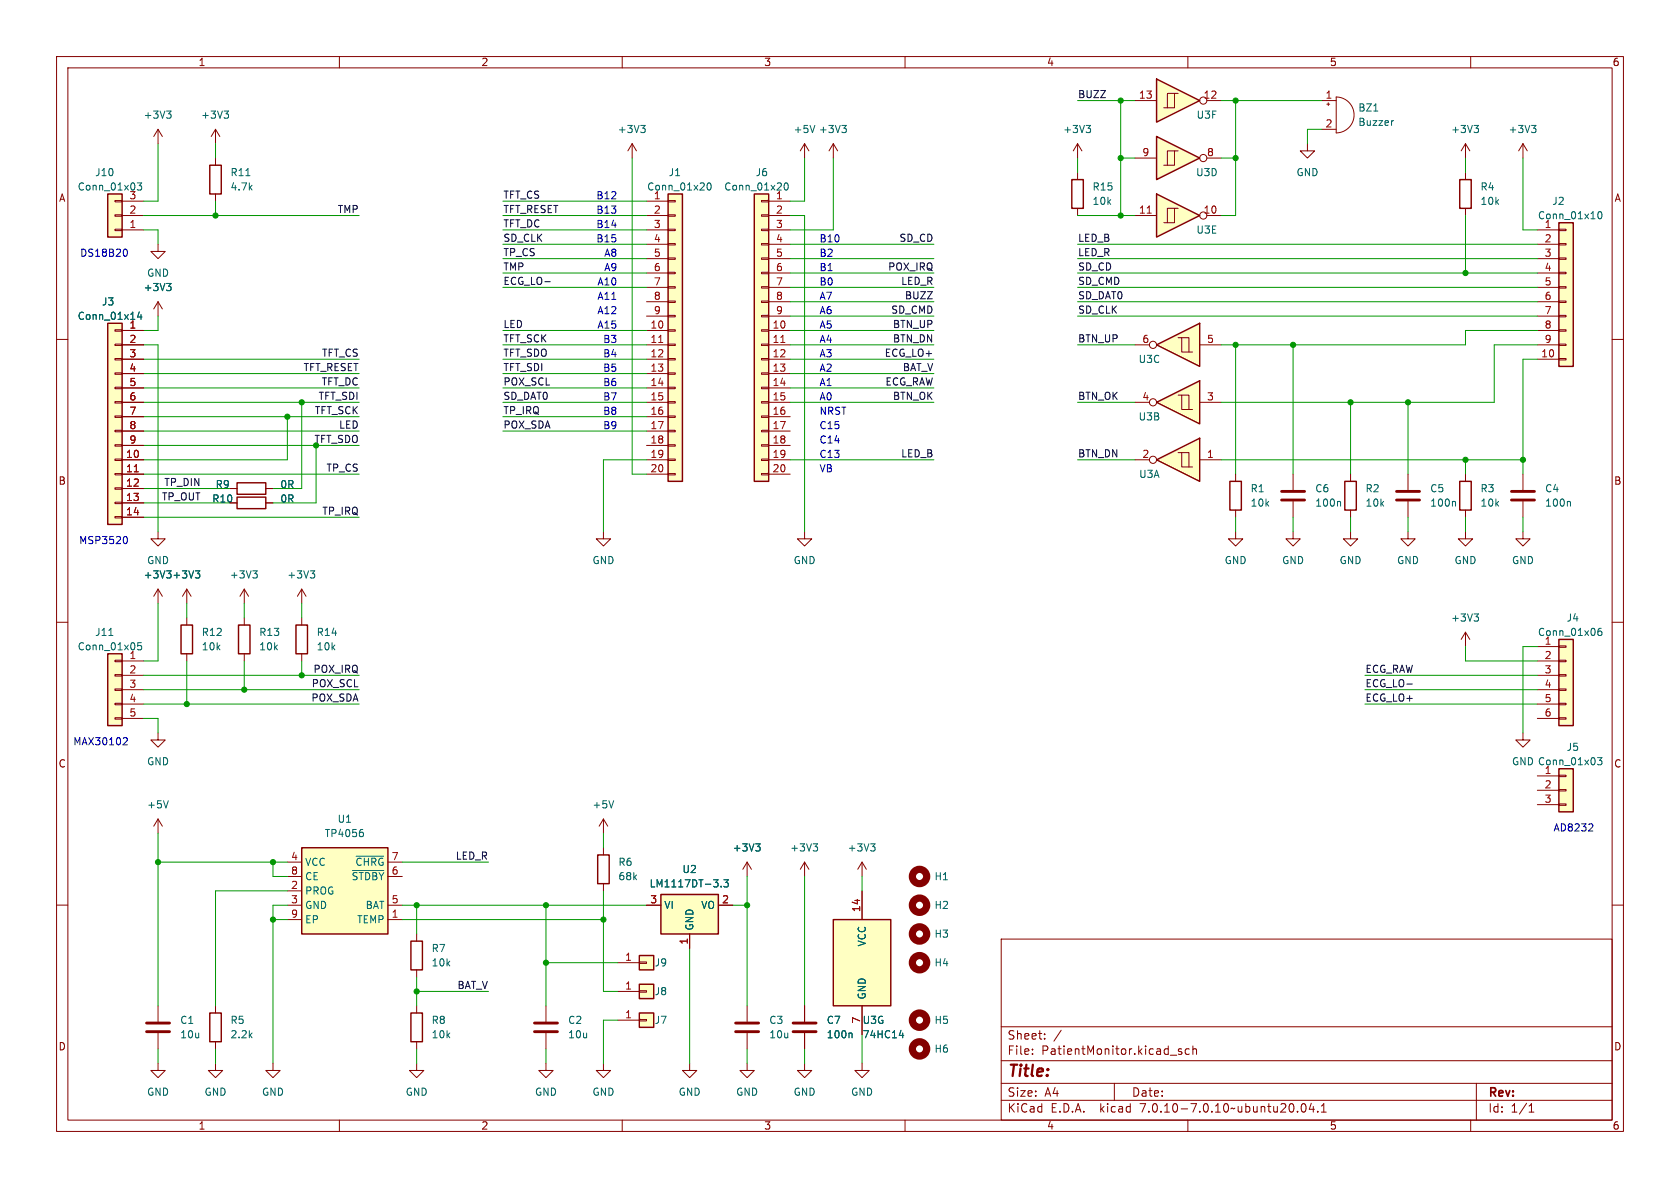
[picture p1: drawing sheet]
<svg xmlns="http://www.w3.org/2000/svg" width="297mm" height="210mm" viewBox="0 0 297 210" stroke-linecap="round" stroke-linejoin="round" font-family="sans-serif">
<g fill="none" stroke="#840000" stroke-width=".18">
<path d="M10 10h277v190h-277zM12 12h273v186h-273zM60 10v2M110 10v2M160 10v2M210 10v2M260 10v2M20.3 35.4h1.3v.3h-1.3zM20.3 38h1.3v.2h-1.3zM21.6 38.1h3.8M21.6 35.6h3.8M114.3 38.1h3.8"/>
<path d="M114.3 35.6h3.8M118.1 38h1.3v.2h-1.3zM118.1 35.4h1.3v.3h-1.3zM134.6 38h1.3v.2h-1.3zM134.6 35.4h1.3v.3h-1.3zM135.9 38.1h3.8M135.9 35.6h3.8M142.2 25.4v2.5M142.2 25.4l-.7 1.3M142.2 25.4l.8 1.3M147.3 25.4l-.7 1.3M147.3 25.4v2.5"/>
<path d="M147.3 25.4l.8 1.3M10 60h2M20.3 58.3h1.3v.2h-1.3zM20.3 40.5h1.3v.3h-1.3zM21.6 58.4h3.8M21.6 40.6h3.8M27.9 43.2v1.3h1.3l-1.3 1.2-1.2-1.2h1.2M27.9 53.3l-.7 1.3M27.9 53.3v2.6M27.9 53.3l.8 1.3M114.3 58.4h3.8M114.3 40.6h3.8"/>
<path d="M114.3 43.2h3.8M114.3 45.7h3.8M114.3 48.3h3.8M114.3 50.8h3.8M114.3 53.3h3.8M114.3 55.9h3.8M118.1 58.3h1.3v.2h-1.3zM118.1 55.8h1.3v.2h-1.3zM118.1 53.2h1.3v.3h-1.3zM118.1 50.7h1.3v.2h-1.3zM118.1 48.1h1.3v.3h-1.3zM118.1 45.6h1.3v.2h-1.3z"/>
<path d="M118.1 43.1h1.3v.2h-1.3zM118.1 40.5h1.3v.3h-1.3zM134.6 58.3h1.3v.2h-1.3zM134.6 55.8h1.3v.2h-1.3zM134.6 53.2h1.3v.3h-1.3zM134.6 50.7h1.3v.2h-1.3zM134.6 48.1h1.3v.3h-1.3zM134.6 45.6h1.3v.2h-1.3zM134.6 43.1h1.3v.2h-1.3zM134.6 40.5h1.3v.3h-1.3zM135.9 58.4h3.8M135.9 40.6h3.8"/>
<path d="M135.9 43.2h3.8M135.9 45.7h3.8M135.9 48.3h3.8M135.9 50.8h3.8M135.9 53.3h3.8M135.9 55.9h3.8M285 60h2M20.3 78.6h1.3v.3h-1.3zM20.3 76.1h1.3v.2h-1.3zM20.3 73.5h1.3v.3h-1.3zM20.3 71h1.3v.2h-1.3zM20.3 68.5h1.3v.2h-1.3z"/>
<path d="M20.3 65.9h1.3v.3h-1.3zM20.3 63.4h1.3v.2h-1.3zM20.3 60.8h1.3v.3h-1.3zM21.6 61h3.8M21.6 63.5h3.8M21.6 66h3.8M21.6 68.6h3.8M21.6 71.1h3.8M21.6 73.7h3.8M21.6 76.2h3.8M21.6 78.7h3.8M114.3 61h3.8"/>
<path d="M114.3 63.5h3.8M114.3 66h3.8M114.3 68.6h3.8M114.3 71.1h3.8M114.3 73.7h3.8M114.3 76.2h3.8M114.3 78.7h3.8M118.1 78.6h1.3v.3h-1.3zM118.1 76.1h1.3v.2h-1.3zM118.1 73.5h1.3v.3h-1.3zM118.1 71h1.3v.2h-1.3zM118.1 68.5h1.3v.2h-1.3z"/>
<path d="M118.1 65.9h1.3v.3h-1.3zM118.1 63.4h1.3v.2h-1.3zM118.1 60.8h1.3v.3h-1.3zM134.6 78.6h1.3v.3h-1.3zM134.6 76.1h1.3v.2h-1.3zM134.6 73.5h1.3v.3h-1.3zM134.6 71h1.3v.2h-1.3zM134.6 68.5h1.3v.2h-1.3zM134.6 65.9h1.3v.3h-1.3zM134.6 63.4h1.3v.2h-1.3zM134.6 60.8h1.3v.3h-1.3zM135.9 61h3.8"/>
<path d="M135.9 63.5h3.8M135.9 66h3.8M135.9 68.6h3.8M135.9 71.1h3.8M135.9 73.7h3.8M135.9 76.2h3.8M135.9 78.7h3.8M20.3 91.3h1.3v.3h-1.3zM20.3 88.8h1.3v.2h-1.3zM20.3 86.2h1.3v.3h-1.3zM20.3 83.7h1.3v.2h-1.3zM20.3 81.2h1.3v.2h-1.3z"/>
<path d="M21.6 88.9h3.8M21.6 86.4h3.8M21.6 81.3h3.8M21.6 83.8h3.8M21.6 91.4h3.8M27.9 94v1.3h1.3l-1.3 1.2-1.2-1.2h1.2M40.6 88.9h1.3M40.6 86.4h1.3M47 88.9h1.3M47 86.4h1.3M114.3 81.3h3.8M114.3 83.8h3.8"/>
<path d="M118.1 83.7h1.3v.2h-1.3zM118.1 81.2h1.3v.2h-1.3zM134.6 83.7h1.3v.2h-1.3zM134.6 81.2h1.3v.2h-1.3zM135.9 81.3h3.8M135.9 83.8h3.8M142.2 94v1.3h1.3l-1.3 1.2-1.2-1.2h1.2M248.9 94v1.3h1.3l-1.3 1.2-1.3-1.2h1.3M248.9 83.8v2.8M248.9 88.6v2.8M259.1 94v1.3h1.2l-1.2 1.2-1.3-1.2h1.3M269.2 94v1.3h1.3l-1.3 1.2-1.2-1.2h1.2"/>
<path d="M10 110h2M20.3 119.3h1.3v.2h-1.3zM20.3 116.7h1.3v.3h-1.3zM21.6 116.8h3.8M21.6 119.4h3.8M27.9 104.1v2.6M27.9 104.1l-.7 1.3M27.9 104.1l.8 1.3M33 104.1l-.7 1.3M33 104.1v2.6M33 109.2v1.3M33 115.6v1.2"/>
<path d="M33 104.1l.8 1.3M43.2 104.1v2.6M43.2 109.2v1.3M43.2 115.6v1.2M43.2 104.1l-.8 1.3M43.2 104.1l.7 1.3M53.3 104.1v2.6M53.3 109.2v1.3M53.3 115.6v1.2M53.3 104.1l-.7 1.3M53.3 104.1l.8 1.3M259.1 111.8l-.8 1.2"/>
<path d="M259.1 111.8v2.5M259.1 111.8l.7 1.2M271.8 114.3h3.8M271.8 116.8h3.8M271.8 119.4h3.8M275.6 119.3h1.3v.2h-1.3zM275.6 116.7h1.3v.3h-1.3zM275.6 114.2h1.3v.2h-1.3zM285 110h2M20.3 126.9h1.3v.2h-1.3zM20.3 124.3h1.3v.3h-1.3zM20.3 121.8h1.3v.2h-1.3z"/>
<path d="M21.6 121.9h3.8M21.6 124.5h3.8M21.6 127h3.8M27.9 129.5v1.3h1.3l-1.3 1.3-1.2-1.3h1.2M269.2 129.5v1.3h1.3l-1.3 1.3-1.2-1.3h1.2M271.8 121.9h3.8M271.8 124.5h3.8M271.8 127h3.8M271.8 137.2h3.8M271.8 139.7h3.8M275.6 126.9h1.3v.2h-1.3zM275.6 124.3h1.3v.3h-1.3z"/>
<path d="M275.6 121.8h1.3v.2h-1.3zM275.6 139.6h1.3v.2h-1.3zM275.6 137h1.3v.3h-1.3zM10 160h2M132.1 152.4l-.8 1.3M132.1 152.4v2.5M132.1 152.4l.7 1.3M142.2 152.4v2.5M142.2 152.4l-.7 1.3M142.2 152.4l.8 1.3M152.4 152.4l-.8 1.3M152.4 152.4v2.5"/>
<path d="M152.4 157.5v5.1M152.4 152.4l.8 1.3M271.8 142.2h3.8M275.6 142.1h1.3v.3h-1.3zM285 160h2M109.2 175.3h3.8M109.2 170.2h3.8M113 175.1h1.3v.3h-1.3zM113 170.1h1.3v.2h-1.3zM114.3 160h2.5M121.9 165.1v2.5M127 160h2.5"/>
<path d="M142.2 177.8v2.8M152.4 177.8v5.1M177 166h108v32h-108zM60 198v2M109.2 180.3h3.8M110 198v2M113 180.2h1.3v.3h-1.3zM121.9 188v1.2h1.3l-1.3 1.3-1.3-1.3h1.3M132.1 188v1.2h1.2l-1.2 1.3-1.3-1.3h1.3M142.2 188v1.2h1.3l-1.3 1.3-1.2-1.3h1.2M142.2 182.6v2.8M152.4 188v1.2h1.3l-1.3 1.3-1.3-1.3h1.3"/>
<path d="M160 198v2M177 194.5h108M177 191.5h108M177 187.5h108M177 181.5h108M182.5 186.3v.1M182.5 185.5v.1M184.7 183.6v.1M184.7 182.8v.1M187.6 182.1l-1.3 2M197 191.5v3M206.9 186.5h1.1"/>
<path d="M208.9 185.5l-.4-.1-.2 .2 .1 .2 .5 .2v.3h-.6M210 198v2M210.2 185.5l-.4-.1-.3 .3v.4l.2 .2h.5M210.9 185.5l.2-.1 .4 .1v.9M210.9 184.9v1.5M229.4 196.5v.1M230.2 195.2l.2-.1a.81 .81 0 0 1 .6 .6 .81 .81 0 0 1-.3 .8l-.2 .1a.81 .81 0 0 1-.3-1.4zM231.8 195l-.3 1.1h.9M232.2 195.6v1M233 196.5v.1M233.6 196.6h.9M233.6 195.5l.4-.4v1.5"/>
<path d="M260 198v2M261 191.5v6.5M270.3 196.6h.9M270.3 195.5l.4-.4v1.5"/>
</g>
<g fill="none" stroke="#006464" stroke-width=".18">
<path d="M24.3 32.3h.7l-.4 .5 .4 .1v.6l-.2 .1-.5-.1M125.1 32.5l.2-.2a.68 .68 0 0 1 .4 .7 .68 .68 0 0 1-.4 .6l-.2-.1-.1-.4zM138.7 32.5l.2-.2a.68 .68 0 0 1 .5 .7 .68 .68 0 0 1-.5 .6l-.2-.1-.1-.4zM144.1 22.2l-.5 1.2M148.8 22.2h.8l-.4 .5M149.4 22.7l.2 .2v.3l-.2 .2M24.6 55.1l-.3 .9h.8M24.9 55.6v.9M29.5 50.1h.7l-.4 .5M30 50.6l.2 .2v.3l-.2 .3M257.1 88.6l.2 .2v.7M19.2 112.3h.8"/>
<path d="M25 113.6h-.6l-.1 .6 .2-.1 .4 .1 .1 .1v.5l-.2 .1-.5-.1M34.5 100.9h.8l-.4 .5M35.1 101.4l.2 .2v.3l-.2 .3M44.7 100.9h.8l-.4 .5M45.2 101.4l.3 .2v.3l-.3 .3M54.9 100.9h.7l-.4 .5M55.4 101.4l.2 .2v.3l-.2 .3M260.6 108.5h.8l-.4 .5M261.1 109l.3 .3v.3l-.3 .2M283.1 111.1h-.4a.85 .85 0 0 0 0 1.2l.4-.1 .1-.4-.2-.2h-.4l-.1 .2M282.4 133.9h.8l-.4 .5 .3 .1v.6l-.1 .1-.6-.1M127.5 156.7v.1"/>
<path d="M128 155.5h.8l-.5 .5 .4 .1v.6l-.2 .1-.5-.1M133.6 149.2h.8l-.4 .5M134.1 149.7l.3 .2v.3l-.3 .2M143.8 149.2h.7l-.4 .5M144.3 149.7l.2 .2v.3l-.2 .2M153.9 149.2h.8l-.4 .5M154.5 149.7l.2 .2v.3l-.2 .2M150.5 182.6l.1 .2v.7M159 183h.8M159.6 182.6v.9"/>
</g>
<g fill="none" stroke="#840000" stroke-width=".25">
<path d="M19 34.3h2.6v7.6h-2.6zM118.1 34.3h2.5v50.8h-2.5zM133.3 34.3h2.6v50.8h-2.6zM19 57.2h2.6v35.5h-2.6zM41.9 87.9h5.1v2h-5.1zM41.9 85.3h5.1v2.1h-5.1zM19 115.6h2.6v12.7h-2.6zM32 110.5h2v5.1h-2zM42.2 110.5h2v5.1h-2zM52.3 110.5h2.1v5.1h-2.1zM275.6 113h2.5v15.3h-2.5zM275.6 135.9h2.5v7.6h-2.5z"/>
<path d="M116.8 158.1h10.2v7h-10.2zM113 174h2.6v2.5h-2.6zM113 179.1h2.6v2.5h-2.6zM113 168.9h2.6v2.6h-2.6zM147.3 162.6h10.2v15.2h-10.2z"/>
</g>
<g fill="#ffffc2" stroke="#ffffc2" stroke-width=".18">
<path d="M116.8 158.1h10.2v7h-10.2z"/>
<path d="M113 174h2.6v2.5h-2.6z"/>
<path d="M113 179.1h2.6v2.5h-2.6z"/>
<path d="M113 168.9h2.6v2.6h-2.6z"/>
<path d="M19 57.2h2.6v35.5h-2.6z"/>
<path d="M19 34.3h2.6v7.6h-2.6z"/>
<path d="M275.6 113h2.5v15.3h-2.5z"/>
<path d="M275.6 135.9h2.5v7.6h-2.5z"/>
<path d="M19 115.6h2.6v12.7h-2.6z"/>
<path d="M118.1 34.3h2.5v50.8h-2.5z"/>
<path d="M133.3 34.3h2.6v50.8h-2.6z"/>
<path d="M147.3 162.6h10.2v15.2h-10.2z"/>
</g>
<path d="M116.4 60.5h.8M138 60.5h.8M23.7 83.4h.8" fill="none" stroke="#a90000" stroke-width=".18"/>
<path d="M246.9 88.4h4.1M246.9 86.9h4.1M140.2 182.4h4.1M140.2 180.8h4.1" fill="none" stroke="#840000" stroke-width=".51"/>
<g fill="none" stroke="#840000" stroke-width="1.3">
<circle cx="162.6" cy="154.9" r="1.27"/>
<circle cx="162.6" cy="160" r="1.27"/>
<circle cx="162.6" cy="170.2" r="1.27"/>
<circle cx="162.6" cy="165.1" r="1.27"/>
<circle cx="162.6" cy="185.4" r="1.27"/>
<circle cx="162.6" cy="180.3" r="1.27"/>
</g>
<path d="M204.5 61l7.6-3.8v7.6z" fill="#ffffc2"/>
<path d="M204.5 61l7.6-3.8v7.6z" fill="none" stroke="#840000" stroke-width=".25"/>
<g fill="none" stroke="#840000" stroke-width=".18">
<path d="M208.3 59.7h.6v2.5h1.9M208.9 59.7h1.3v2.5M200.7 61h2.5M212.1 61h3.8"/>
<circle cx="203.8" cy="61" r=".63"/>
</g>
<path d="M204.5 71.1l7.6-3.8v7.6z" fill="#ffffc2"/>
<path d="M204.5 71.1l7.6-3.8v7.6z" fill="none" stroke="#840000" stroke-width=".25"/>
<g fill="none" stroke="#840000" stroke-width=".18">
<path d="M200.7 71.1h2.5M208.3 69.9h.6v2.5h1.9M208.9 69.9h1.3v2.5M212.1 71.1h3.8"/>
<circle cx="203.8" cy="71.1" r=".63"/>
</g>
<path d="M204.5 81.3l7.6-3.8v7.6z" fill="#ffffc2"/>
<path d="M204.5 81.3l7.6-3.8v7.6zM217.4 85.1h2.1v5.1h-2.1zM237.7 85.1h2.1v5.1h-2.1zM53.3 149.9h15.3v15.2h-15.3z" fill="none" stroke="#840000" stroke-width=".25"/>
<g fill="none" stroke="#840000" stroke-width=".18">
<path d="M200.7 81.3h2.5M208.3 80h.6v2.6h1.9M208.9 80h1.3v2.6M212.1 81.3h3.8M218.4 94v1.3h1.3l-1.3 1.2-1.2-1.2h1.2M218.4 83.8v1.3M218.4 90.2v1.2M228.6 94v1.3h1.3l-1.3 1.2-1.3-1.2h1.3M228.6 83.8v2.8M228.6 88.6v2.8M238.8 94v1.3h1.2l-1.2 1.2-1.3-1.2h1.3M238.8 83.8v1.3"/>
<path d="M238.8 90.2v1.2M50.8 157.5h2.5M50.8 152.4h2.5M50.8 154.9h2.5M68.6 152.4h2.5M68.6 154.9h2.5M50.8 162.6h2.5M50.8 160h2.5M68.6 162.6h2.5M68.6 160h2.5M132.1 177.8v2.8M132.1 182.6v2.8"/>
<circle cx="203.8" cy="81.3" r=".63"/>
</g>
<path d="M226.6 88.4h4M226.6 86.9h4M130 182.4h4.1M130 180.8h4.1" fill="none" stroke="#840000" stroke-width=".51"/>
<path d="M236.8 88.6l.2 .2v.7M62.3 153.9h5.5M63 151.4h4.8M63.9 146.6h.2M64 147.1l.3 .3v.3l-.3 .2" fill="none" stroke="#006464" stroke-width=".18"/>
<path d="M53.3 149.9h15.3v15.2h-15.3z" fill="#ffffc2" stroke="#ffffc2" stroke-width=".18"/>
<path d="M204.5 34.3l7.6 3.8-7.6 3.8z" fill="#ffffc2"/>
<path d="M204.5 34.3l7.6 3.8-7.6 3.8z" fill="none" stroke="#840000" stroke-width=".25"/>
<g fill="none" stroke="#840000" stroke-width=".18">
<path d="M200.7 38.1h3.8M207.6 36.8h-1.2v2.6M208.3 36.8h-.7v2.6h-1.9M213.4 38.1h2.5"/>
<circle cx="212.7" cy="38.1" r=".63"/>
</g>
<path d="M202.8 37.7h.7" fill="none" stroke="#a90000" stroke-width=".18"/>
<path d="M204.5 24.1l7.6 3.8-7.6 3.9z" fill="#ffffc2"/>
<path d="M204.5 24.1l7.6 3.8-7.6 3.9z" fill="none" stroke="#840000" stroke-width=".25"/>
<g fill="none" stroke="#840000" stroke-width=".18">
<path d="M200.7 27.9h3.8M207.6 26.7h-1.2v2.5M208.3 26.7h-.7v2.5h-1.9M213.4 27.9h2.5"/>
<circle cx="212.7" cy="27.9" r=".63"/>
</g>
<path d="M204.5 14l7.6 3.8-7.6 3.8z" fill="#ffffc2"/>
<path d="M204.5 14l7.6 3.8-7.6 3.8zM37.1 29.2h2v5.1h-2zM189.5 31.8h2v5h-2zM258.1 31.8h2v5h-2zM275.6 39.4h2.5v25.4h-2.5zM258.1 85.1h2v5.1h-2zM105.7 151.1h2v5.1h-2zM37.1 179.1h2v5.1h-2zM72.6 179.1h2.1v5.1h-2.1zM72.6 166.4h2.1v5.1h-2.1z" fill="none" stroke="#840000" stroke-width=".25"/>
<g fill="none" stroke="#840000" stroke-width=".18">
<path d="M200.7 17.8h3.8M207.6 16.5h-1.2v2.6M208.3 16.5h-.7v2.6h-1.9M213.4 17.8h2.5M233.7 17.8h2.5M234.6 18.4h.5M234.8 18.2v.5M236.2 17.1a3.2 3.2 0 0 1 3.2 3.2 3.2 3.2 0 0 1-3.2 3.2zM27.9 22.9v2.5M27.9 22.9l-.7 1.2M27.9 22.9l.8 1.2M38.1 22.9v2.5"/>
<path d="M38.1 27.9v1.3M38.1 34.3v1.3M38.1 22.9l-.8 1.2M38.1 22.9l.8 1.2M111.8 25.4l-.8 1.3M111.8 25.4v2.5M111.8 25.4l.7 1.3M190.5 25.4v2.5M190.5 30.5v1.3M190.5 36.8v1.3M190.5 25.4l-.8 1.3M190.5 25.4l.8 1.3"/>
<path d="M231.1 25.4v1.3h1.3l-1.3 1.2-1.2-1.2h1.2M233.7 22.9h2.5M259.1 25.4v2.5M259.1 30.5v1.3M259.1 36.8v1.3M259.1 25.4l-.8 1.3M259.1 25.4l.7 1.3M269.2 25.4v2.5M269.2 25.4l-.7 1.3M269.2 25.4l.8 1.3M21.6 58.4h3.8M271.8 40.6h3.8"/>
<path d="M271.8 43.2h3.8M271.8 45.7h3.8M271.8 48.3h3.8M271.8 50.8h3.8M271.8 53.3h3.8M271.8 55.9h3.8M271.8 58.4h3.8M275.6 58.3h1.3v.2h-1.3zM275.6 55.8h1.3v.2h-1.3zM275.6 53.2h1.3v.3h-1.3zM275.6 50.7h1.3v.2h-1.3zM275.6 48.1h1.3v.3h-1.3z"/>
<path d="M275.6 45.6h1.3v.2h-1.3zM275.6 43.1h1.3v.2h-1.3zM275.6 40.5h1.3v.3h-1.3zM21.6 63.5h3.8M21.6 61h3.8M21.6 66h3.8M21.6 68.6h3.8M21.6 71.1h3.8M21.6 73.7h3.8M21.6 76.2h3.8M21.6 78.7h3.8M271.8 63.5h3.8"/>
<path d="M271.8 61h3.8M275.6 63.4h1.3v.2h-1.3zM275.6 60.8h1.3v.3h-1.3zM21.6 88.9h3.8M21.6 86.4h3.8M21.6 81.3h3.8M21.6 83.8h3.8M21.6 91.4h3.8M40.6 88.9h1.3M40.6 86.4h1.3M47 88.9h1.3M47 86.4h1.3"/>
<path d="M106.7 94v1.3h1.2l-1.2 1.2-1.3-1.2h1.3M259.1 83.8v1.3M259.1 90.2v1.2M269.2 83.8v2.8M269.2 88.6v2.8M27.9 144.8v2.5M27.9 144.8l-.7 1.3M27.9 144.8l.8 1.3M106.7 144.8l-.8 1.3M106.7 144.8v2.5M106.7 149.9v1.2M106.7 156.2v1.3"/>
<path d="M106.7 144.8l.7 1.3M152.4 157.5v5.1M27.9 177.8v2.8M38.1 177.8v1.3M73.7 165.1v1.3M73.7 171.5v1.2M73.7 177.8v1.3M96.5 177.8v2.8M114.3 160h2.5M121.9 165.1v2.5M127 160h2.5M142.2 177.8v2.8"/>
<path d="M152.4 177.8v5.1M27.9 188v1.2h1.3l-1.3 1.3-1.2-1.3h1.2M27.9 182.6v2.8M38.1 188v1.2h1.3l-1.3 1.3-1.3-1.3h1.3M38.1 184.2v1.2M48.3 188v1.2h1.2l-1.2 1.3-1.3-1.3h1.3M73.7 188v1.2h1.2l-1.2 1.3-1.3-1.3h1.3M73.7 184.2v1.2M96.5 188v1.2h1.3l-1.3 1.3-1.3-1.3h1.3M96.5 182.6v2.8M106.7 188v1.2h1.2l-1.2 1.3-1.3-1.3h1.3M142.2 182.6v2.8"/>
<circle cx="212.7" cy="17.8" r=".63"/>
</g>
<path d="M267.2 88.4h4.1M267.2 86.9h4.1M25.9 182.4h4.1M25.9 180.8h4.1M94.5 182.4h4.1M94.5 180.8h4.1" fill="none" stroke="#840000" stroke-width=".51"/>
<g fill="none" stroke="#006464" stroke-width=".18">
<path d="M29.5 19.6h.7l-.4 .5M39.6 19.6h.8l-.4 .5M242.9 19.6h.7M30 20.1l.2 .3v.3l-.2 .2M40.2 20.1l.2 .3v.3l-.2 .2M43.5 31.1h.7M113.3 22.2h.8l-.5 .5M113.8 22.7l.3 .2v.3l-.3 .2M192 22.2h.8l-.4 .5M192.6 22.7l.2 .2v.3l-.2 .2M246.4 21.3l-.3 .1M260.6 22.2h.8l-.4 .5"/>
<path d="M261.1 22.7l.3 .2v.3l-.3 .2M270.8 22.2h.7l-.4 .5M271.3 22.7l.2 .2v.3l-.2 .2M282.6 37.5l.2-.1a.68 .68 0 0 1 .4 .6 .68 .68 0 0 1-.4 .7l-.2-.1-.1-.4zM24.6 55.1l-.3 .9h.8M24.9 55.6v.9M29.5 50.1h.7l-.4 .5M30 50.6l.2 .2v.3l-.2 .3M277.5 88.6l.1 .2v.7M34.5 100.9h.8l-.4 .5M35.1 101.4l.2 .2v.3l-.2 .3M29.8 141.5l-.5 1.3"/>
<path d="M108.5 141.5l-.4 1.3M127.5 156.7v.1M128 155.5h.8l-.5 .5 .4 .1v.6l-.2 .1-.5-.1M133.6 149.2h.8l-.4 .5M134.1 149.7l.3 .2v.3l-.3 .2M150.5 182.6l.1 .2v.7M159 183h.8M159.6 182.6v.9"/>
</g>
<path d="M275.6 39.4h2.5v25.4h-2.5z" fill="#ffffc2" stroke="#ffffc2" stroke-width=".18"/>
<path d="M96.3 49.8h1M248.7 120.9h1" fill="none" stroke="#0f0f0f" stroke-width=".18"/>
<path d="M22.1 44a.68 .68 0 0 1 .4 .7 .68 .68 0 0 1-.4 .6M22.1 94.8a.68 .68 0 0 1 .4 .7 .68 .68 0 0 1-.4 .6M22 130.4l.4 .1 .1 .3-.8 .9h.8M281.4 145.6l.2 .3-.1 .3-.7 .7h.8" fill="none" stroke="#0000c2" stroke-width=".18"/>
<g fill="none" stroke="#009600" stroke-width=".18">
<path d="M190.5 17.8h10.2M198.1 17.8v20.3M215.9 17.8h17.8M218.4 17.8v20.3h-2.5M25.4 38.1h38.1M27.9 25.4v10.2h-2.5M38.1 25.4v2.5M38.1 35.6v2.5M88.9 38.1h25.4M88.9 35.6h25.4M111.8 27.9v55.9h2.5M139.7 38.1h2.5v55.9"/>
<path d="M142.2 27.9v7.7h-2.5M147.3 27.9v12.7h-7.6M190.5 38.1h10.2M190.5 27.9v2.6M198.1 27.9h2.6M215.9 27.9h2.5M233.7 22.9h-2.6v2.5M259.1 27.9v2.6M259.1 38.1v10.2M269.2 27.9v12.7h2.6M25.4 40.6h2.5v2.6M27.9 55.9v2.5h-2.5"/>
<path d="M88.9 50.8h25.4M88.9 40.6h25.4M88.9 58.4h25.4M88.9 43.2h25.4M88.9 45.7h25.4M88.9 48.3h25.4M139.7 50.8h25.4M139.7 58.4h25.4M139.7 43.2h25.4M139.7 45.7h25.4M139.7 48.3h25.4M139.7 53.3h25.4"/>
<path d="M139.7 55.9h25.4M190.5 50.8h81.3M190.5 43.2h81.3M190.5 45.7h81.3M190.5 48.3h81.3M190.5 53.3h81.3M190.5 55.9h81.3M271.8 58.4h-12.7v2.6h-43.2M25.4 61h2.5v33M25.4 63.5h38.1M25.4 71.1h38.1M25.4 68.6h38.1"/>
<path d="M25.4 66h38.1M25.4 73.7h38.1M25.4 76.2h38.1M25.4 78.7h38.1M50.8 73.7v7.6h-25.4M53.3 71.1v15.3h-5M55.9 78.7v10.2h-7.6M88.9 61h25.4M88.9 63.5h25.4M88.9 71.1h25.4M88.9 68.6h25.4M88.9 66h25.4"/>
<path d="M88.9 73.7h25.4M88.9 76.2h25.4M139.7 61h25.4M139.7 63.5h25.4M139.7 71.1h25.4M139.7 68.6h25.4M139.7 66h25.4M190.5 61h10.2M190.5 71.1h10.2M218.4 61v22.8M228.6 61v22.8M238.8 71.1v12.7"/>
<path d="M248.9 71.1v12.7M271.8 61h-7.6v10.1h-48.3M271.8 63.5h-2.6v20.3M25.4 88.9h15.2M25.4 86.4h15.2M25.4 91.4h38.1M25.4 83.8h38.1M114.3 81.3h-7.6v12.7M139.7 81.3h25.4M190.5 81.3h10.2M215.9 81.3h53.3M218.4 91.4v2.6"/>
<path d="M228.6 91.4v2.6M238.8 91.4v2.6M248.9 91.4v2.6M259.1 81.3v2.5M259.1 91.4v2.6M269.2 91.4v2.6M25.4 119.4h38.1M27.9 106.7v10.1h-2.5M33 106.7v2.5M33 116.8v7.7M43.2 106.7v2.5M43.2 116.8v5.1"/>
<path d="M53.3 106.7v2.5M53.3 116.8v2.6M241.3 119.4h30.5M259.1 114.3v2.5h12.7M271.8 114.3h-2.6v15.2M25.4 127h2.5v2.5M25.4 124.5h38.1M25.4 121.9h38.1M241.3 124.5h30.5M241.3 121.9h30.5M27.9 147.3v30.5M27.9 152.4h22.9"/>
<path d="M48.3 152.4v2.5h2.5M50.8 157.5h-12.7v20.3M71.1 152.4h15.3M106.7 147.3v2.6M106.7 157.5v17.8h2.5M132.1 154.9v22.9M142.2 154.9v22.9M152.4 154.9v2.6M48.3 162.6h2.5M50.8 160h-2.5v28M71.1 162.6h35.6M71.1 160h43.2"/>
<path d="M73.7 160v5.1M73.7 172.7v5.1M73.7 175.3h12.7M96.5 160v17.8M96.5 170.2h12.7M121.9 167.6v20.4M129.5 160h2.6M27.9 185.4v2.6M38.1 185.4v2.6M73.7 185.4v2.6M96.5 185.4v2.6M109.2 180.3h-2.5v7.7"/>
<path d="M132.1 185.4v2.6M142.2 185.4v2.6M152.4 182.9v5.1"/>
</g>
<path d="M23.7 83.4h.8" fill="none" stroke="#a90000" stroke-width=".18"/>
<g fill="#009600" stroke="#009600" stroke-width=".18">
<circle cx="198.1" cy="17.8" r=".46"/>
<circle cx="198.1" cy="27.9" r=".46"/>
<circle cx="218.4" cy="27.9" r=".46"/>
<circle cx="198.1" cy="38.1" r=".46"/>
<circle cx="218.4" cy="17.8" r=".46"/>
<circle cx="259.1" cy="48.3" r=".46"/>
<circle cx="259.1" cy="81.3" r=".46"/>
<circle cx="106.7" cy="162.6" r=".46"/>
<circle cx="132.1" cy="160" r=".46"/>
<circle cx="228.6" cy="61" r=".46"/>
<circle cx="218.4" cy="61" r=".46"/>
<circle cx="269.2" cy="81.3" r=".46"/>
<circle cx="238.8" cy="71.1" r=".46"/>
<circle cx="248.9" cy="71.1" r=".46"/>
<circle cx="53.3" cy="119.4" r=".46"/>
<circle cx="43.2" cy="121.9" r=".46"/>
<circle cx="33" cy="124.5" r=".46"/>
<circle cx="96.5" cy="170.2" r=".46"/>
<circle cx="73.7" cy="160" r=".46"/>
<circle cx="96.5" cy="160" r=".46"/>
<circle cx="73.7" cy="175.3" r=".46"/>
<circle cx="53.3" cy="71.1" r=".46"/>
<circle cx="50.8" cy="73.7" r=".46"/>
<circle cx="38.1" cy="38.1" r=".46"/>
<circle cx="48.3" cy="152.4" r=".46"/>
<circle cx="27.9" cy="152.4" r=".46"/>
<circle cx="48.3" cy="162.6" r=".46"/>
</g>
<text font-size="2.8" fill="#840000" x="178" y="190.9">Title:</text>
<g font-size="2.1" fill="#840000">
<text x="178" y="184">Sheet:</text>
<text x="178" y="186.7">File:</text>
<text x="184.1" y="186.7">PatientMonitor.kicad_sch</text>
<text x="178" y="196.9">KiCad</text>
<text x="178" y="194.1">Size:</text>
<text x="184.7" y="194.1">A4</text>
<text x="185.7" y="196.9">E.D.A.</text>
<text x="194.6" y="196.9">kicad</text>
<text x="200" y="194.1">Date:</text>
<text x="201.8" y="196.9">7.0.10-7.0.10~ubuntu20.04.1</text>
<text x="263" y="194.3">Rev:</text>
<text x="263" y="196.9">Id:</text>
<text x="267.1" y="196.9">1/1</text>
</g>
<g font-size="1.8" fill="#840000">
<text x="35" y="11.9">1</text>
<text x="85" y="11.9">2</text>
<text x="135" y="11.9">3</text>
<text x="185" y="11.9">4</text>
<text x="235" y="11.9">5</text>
<text x="285" y="11.9">6</text>
<text x="10.3" y="35.9">A</text>
<text x="285.3" y="35.9">A</text>
<text x="10.3" y="85.9">B</text>
<text x="285.3" y="85.9">B</text>
<text x="10.3" y="135.9">C</text>
<text x="285.3" y="135.9">C</text>
<text x="10.3" y="185.9">D</text>
<text x="285.3" y="185.9">D</text>
<text x="35" y="199.9">1</text>
<text x="85" y="199.9">2</text>
<text x="135" y="199.9">3</text>
<text x="185" y="199.9">4</text>
<text x="235" y="199.9">5</text>
<text x="285" y="199.9">6</text>
</g>
<g font-size="1.8" fill="#0f0f0f">
<text x="190.5" y="17.4">BUZZ</text>
<text x="88.9" y="35.2">TFT_CS</text>
<text x="59.6" y="37.8">TMP</text>
<text x="88.9" y="40.3">TFT_DC</text>
<text x="88.9" y="37.8">TFT_RESET</text>
<text x="88.9" y="47.9">TMP</text>
<text x="88.9" y="45.4">TP_CS</text>
<text x="88.9" y="42.8">SD_CLK</text>
<text x="156.9" y="47.9">POX_IRQ</text>
<text x="158.9" y="42.8">SD_CD</text>
<text x="190.5" y="47.9">SD_CD</text>
<text x="190.5" y="42.8">LED_B</text>
<text x="190.5" y="45.4">LED_R</text>
<text x="88.9" y="50.5">ECG_LO-</text>
<text x="159.2" y="50.5">LED_R</text>
<text x="159.9" y="53">BUZZ</text>
<text x="190.5" y="53">SD_DAT0</text>
<text x="190.5" y="50.5">SD_CMD</text>
<text x="88.9" y="58.1">LED</text>
<text x="157.5" y="55.5">SD_CMD</text>
<text x="157.8" y="58.1">BTN_UP</text>
<text x="190.5" y="55.5">SD_CLK</text>
<text x="53.6" y="65.7">TFT_RESET</text>
<text x="56.8" y="63.2">TFT_CS</text>
<text x="88.9" y="65.7">TFT_SDI</text>
<text x="88.9" y="63.2">TFT_SDO</text>
<text x="88.9" y="60.6">TFT_SCK</text>
<text x="156.3" y="63.2">ECG_LO+</text>
<text x="157.8" y="60.6">BTN_DN</text>
<text x="159.5" y="65.7">BAT_V</text>
<text x="190.5" y="60.6">BTN_UP</text>
<text x="56.2" y="70.8">TFT_SDI</text>
<text x="56.8" y="68.2">TFT_DC</text>
<text x="88.9" y="70.8">SD_DAT0</text>
<text x="88.9" y="68.2">POX_SCL</text>
<text x="156.4" y="68.2">ECG_RAW</text>
<text x="157.8" y="70.8">BTN_OK</text>
<text x="190.5" y="70.8">BTN_OK</text>
<text x="55.6" y="73.3">TFT_SCK</text>
<text x="59.8" y="75.9">LED</text>
<text x="88.9" y="73.3">TP_IRQ</text>
<text x="88.9" y="75.9">POX_SDA</text>
<text x="57.6" y="83.5">TP_CS</text>
<text x="159.2" y="80.9">LED_B</text>
<text x="190.5" y="80.9">BTN_DN</text>
<text x="28.5" y="88.6">TP_OUT</text>
<text x="28.9" y="86">TP_DIN</text>
<text x="56.9" y="91.1">TP_IRQ</text>
<text x="55.3" y="119">POX_IRQ</text>
<text x="241.3" y="119">ECG_RAW</text>
<text x="55" y="124.1">POX_SDA</text>
<text x="55" y="121.6">POX_SCL</text>
<text x="241.3" y="124.1">ECG_LO+</text>
<text x="241.3" y="121.6">ECG_LO-</text>
<text x="80.5" y="152.1">LED_R</text>
<text x="80.8" y="174.9">BAT_V</text>
</g>
<g font-size="1.8" fill="#a90000">
<text x="201.3" y="17.5">13</text>
<text x="212.7" y="17.5">12</text>
<text x="234.2" y="17.5">1</text>
<text x="234.2" y="22.6">2</text>
<text x="201.9" y="27.7">9</text>
<text x="213.3" y="27.7">8</text>
<text x="22.8" y="40.4">1</text>
<text x="22.8" y="37.8">2</text>
<text x="115.5" y="37.8">2</text>
<text x="115.5" y="40.4">3</text>
<text x="137.1" y="37.8">2</text>
<text x="137.1" y="40.4">3</text>
<text x="201.3" y="37.8">11</text>
<text x="212.7" y="37.8">10</text>
<text x="115.5" y="42.9">4</text>
<text x="115.5" y="45.5">5</text>
<text x="137.1" y="42.9">4</text>
<text x="137.1" y="45.5">5</text>
<text x="273" y="42.9">2</text>
<text x="273" y="45.5">3</text>
<text x="115.5" y="48">6</text>
<text x="115.5" y="50.5">7</text>
<text x="115.5" y="53.1">8</text>
<text x="137.1" y="48">6</text>
<text x="137.1" y="50.5">7</text>
<text x="137.1" y="53.1">8</text>
<text x="273" y="48">4</text>
<text x="273" y="50.5">5</text>
<text x="273" y="53.1">6</text>
<text x="22.8" y="58.2">1</text>
<text x="114.9" y="58.2">10</text>
<text x="115.5" y="55.6">9</text>
<text x="136.5" y="58.2">10</text>
<text x="137.1" y="55.6">9</text>
<text x="273" y="55.6">7</text>
<text x="273" y="58.2">8</text>
<text x="22.8" y="60.7">2</text>
<text x="22.8" y="63.2">3</text>
<text x="22.8" y="65.8">4</text>
<text x="114.9" y="60.7">11</text>
<text x="114.9" y="63.2">12</text>
<text x="114.9" y="65.8">13</text>
<text x="136.5" y="60.7">11</text>
<text x="136.5" y="63.2">12</text>
<text x="136.5" y="65.8">13</text>
<text x="201.9" y="60.7">6</text>
<text x="213.3" y="60.7">5</text>
<text x="272.4" y="63.2">10</text>
<text x="273" y="60.7">9</text>
<text x="22.8" y="68.3">5</text>
<text x="22.8" y="70.9">6</text>
<text x="114.9" y="68.3">14</text>
<text x="114.9" y="70.9">15</text>
<text x="136.5" y="68.3">14</text>
<text x="136.5" y="70.9">15</text>
<text x="201.9" y="70.9">4</text>
<text x="213.3" y="70.9">3</text>
<text x="22.8" y="73.4">7</text>
<text x="22.8" y="75.9">8</text>
<text x="114.9" y="73.4">16</text>
<text x="114.9" y="75.9">17</text>
<text x="136.5" y="73.4">16</text>
<text x="136.5" y="75.9">17</text>
<text x="22.2" y="81">10</text>
<text x="22.2" y="83.6">11</text>
<text x="22.8" y="78.5">9</text>
<text x="114.9" y="78.5">18</text>
<text x="114.9" y="81">19</text>
<text x="114.9" y="83.6">20</text>
<text x="136.5" y="78.5">18</text>
<text x="136.5" y="81">19</text>
<text x="136.5" y="83.6">20</text>
<text x="201.9" y="81">2</text>
<text x="213.3" y="81">1</text>
<text x="22.2" y="86.1">12</text>
<text x="22.2" y="88.6">13</text>
<text x="22.2" y="91.2">14</text>
<text x="22.8" y="119.1">2</text>
<text x="273" y="116.6">2</text>
<text x="273" y="119.1">3</text>
<text x="22.8" y="121.7">3</text>
<text x="22.8" y="124.2">4</text>
<text x="273" y="121.7">4</text>
<text x="273" y="124.2">5</text>
<text x="22.8" y="126.7">5</text>
<text x="273" y="126.7">6</text>
<text x="273" y="139.4">2</text>
<text x="273" y="142">3</text>
<text x="51.4" y="152.1">4</text>
<text x="51.4" y="154.7">8</text>
<text x="69.1" y="154.7">6</text>
<text x="69.1" y="152.1">7</text>
<text x="51.4" y="157.2">2</text>
<text x="51.4" y="159.8">3</text>
<text x="69.1" y="159.8">5</text>
<text x="114.9" y="159.8">3</text>
<text x="127.6" y="159.8">2</text>
<text x="152.1" y="161.3" transform="rotate(-90 152.1 161.3)">14</text>
<text x="51.4" y="162.3">9</text>
<text x="69.1" y="162.3">1</text>
<text x="121.7" y="167.1" transform="rotate(-90 121.7 167.1)">1</text>
<text x="110.4" y="169.9">1</text>
<text x="110.4" y="175">1</text>
<text x="110.4" y="180.1">1</text>
<text x="152.1" y="181" transform="rotate(-90 152.1 181)">7</text>
</g>
<g font-size="1.8" fill="#006464">
<text x="25.3" y="21.2">+3V3</text>
<text x="35.5" y="21.2">+3V3</text>
<text x="109.1" y="23.7">+3V3</text>
<text x="140.2" y="23.7">+5V</text>
<text x="144.7" y="23.7">+3V3</text>
<text x="187.9" y="23.7">+3V3</text>
<text x="211.4" y="21.2">U3F</text>
<text x="240" y="19.9">BZ1</text>
<text x="240" y="22.5">Buzzer</text>
<text x="256.4" y="23.7">+3V3</text>
<text x="266.6" y="23.7">+3V3</text>
<text x="13.6" y="33.9">Conn_01x03</text>
<text x="16.7" y="31.3">J10</text>
<text x="22.8" y="35.3">3</text>
<text x="40.6" y="33.9">4.7k</text>
<text x="40.6" y="31.3">R11</text>
<text x="114.3" y="33.9">Conn_01x20</text>
<text x="115.5" y="35.3">1</text>
<text x="118.1" y="31.3">J1</text>
<text x="127.9" y="33.9">Conn_01x20</text>
<text x="133.5" y="31.3">J6</text>
<text x="137.1" y="35.3">1</text>
<text x="193" y="33.9">R15</text>
<text x="211.4" y="31.3">U3D</text>
<text x="229.1" y="31.3">GND</text>
<text x="261.6" y="33.9">R4</text>
<text x="193" y="36.4">10k</text>
<text x="211.4" y="41.5">U3E</text>
<text x="261.6" y="36.4">10k</text>
<text x="271.8" y="39">Conn_01x10</text>
<text x="273" y="40.4">1</text>
<text x="274.3" y="36.4">J2</text>
<text x="25.3" y="51.7">+3V3</text>
<text x="25.9" y="49.1">GND</text>
<text x="13.6" y="56.7">Conn_01x14</text>
<text x="17.9" y="54.2">J3</text>
<text x="201.2" y="64.4">U3C</text>
<text x="201.2" y="74.5">U3B</text>
<text x="37.4" y="89">R10</text>
<text x="38" y="86.5">R9</text>
<text x="49.5" y="89">0R</text>
<text x="49.5" y="86.5">0R</text>
<text x="201.3" y="84.7">U3A</text>
<text x="221" y="87.2">R1</text>
<text x="221" y="89.8">10k</text>
<text x="232.4" y="87.2">C6</text>
<text x="232.4" y="89.8">100n</text>
<text x="241.3" y="87.2">R2</text>
<text x="241.3" y="89.8">10k</text>
<text x="252.7" y="87.2">C5</text>
<text x="252.7" y="89.8">100n</text>
<text x="261.6" y="87.2">R3</text>
<text x="261.6" y="89.8">10k</text>
<text x="273.1" y="87.2">C4</text>
<text x="273.1" y="89.8">100n</text>
<text x="25.9" y="99.9">GND</text>
<text x="104.6" y="99.9">GND</text>
<text x="140.2" y="99.9">GND</text>
<text x="216.4" y="99.9">GND</text>
<text x="226.6" y="99.9">GND</text>
<text x="236.7" y="99.9">GND</text>
<text x="246.9" y="99.9">GND</text>
<text x="257" y="99.9">GND</text>
<text x="267.2" y="99.9">GND</text>
<text x="25.3" y="102.5">+3V3 +3V3</text>
<text x="40.5" y="102.5">+3V3</text>
<text x="50.7" y="102.5">+3V3</text>
<text x="16.7" y="112.6">J11</text>
<text x="35.6" y="112.6">R12</text>
<text x="45.7" y="112.6">R13</text>
<text x="55.9" y="112.6">R14</text>
<text x="256.4" y="110.1">+3V3</text>
<text x="271.8" y="112.6">Conn_01x06</text>
<text x="276.9" y="110.1">J4</text>
<text x="13.6" y="115.2">Conn_01x05</text>
<text x="22.8" y="116.6">1</text>
<text x="35.6" y="115.2">10k</text>
<text x="45.7" y="115.2">10k</text>
<text x="55.9" y="115.2">10k</text>
<text x="273" y="114">1</text>
<text x="25.9" y="135.5">GND</text>
<text x="267.2" y="135.5">GND Conn_01x03</text>
<text x="273" y="136.9">1</text>
<text x="276.9" y="132.9">J5</text>
<text x="25.9" y="143.1">+5V</text>
<text x="104.6" y="143.1">+5V</text>
<text x="57.3" y="148.2">TP4056</text>
<text x="59.6" y="145.6">U1</text>
<text x="53.8" y="153.3">VCC</text>
<text x="53.8" y="155.8">CE</text>
<text x="62.1" y="155.8">~{STDBY}</text>
<text x="62.7" y="153.3">~{CHRG}</text>
<text x="109.2" y="153.3">R6</text>
<text x="109.2" y="155.8">68k</text>
<text x="120.5" y="154.5">U2</text>
<text x="129.4" y="150.7">+3V3</text>
<text x="139.6" y="150.7">+3V3</text>
<text x="149.8" y="150.7">+3V3</text>
<text x="165.1" y="155.8">H1</text>
<text x="53.8" y="158.3">PROG</text>
<text x="53.8" y="160.9">GND</text>
<text x="64.5" y="160.9">BAT</text>
<text x="114.7" y="157.1">LM1117DT-3.3</text>
<text x="117.3" y="160.9">VI</text>
<text x="123.9" y="160.9">VO</text>
<text x="165.1" y="160.9">H2</text>
<text x="53.8" y="163.4">EP</text>
<text x="63" y="163.4">TEMP</text>
<text x="122.8" y="164.6" transform="rotate(-90 122.8 164.6)">GND</text>
<text x="153.3" y="167.4" transform="rotate(-90 153.3 167.4)">VCC</text>
<text x="165.1" y="166">H3</text>
<text x="76.2" y="168.5">R7</text>
<text x="76.2" y="171">10k</text>
<text x="115.6" y="171">J9</text>
<text x="165.1" y="171">H4</text>
<text x="115.6" y="176.1">J8</text>
<text x="153.3" y="176.8" transform="rotate(-90 153.3 176.8)">GND</text>
<text x="31.8" y="181.2">C1</text>
<text x="31.8" y="183.7">10u</text>
<text x="40.6" y="181.2">R5</text>
<text x="40.6" y="183.7">2.2k</text>
<text x="76.2" y="181.2">R8</text>
<text x="76.2" y="183.7">10k</text>
<text x="100.3" y="181.2">C2</text>
<text x="100.3" y="183.7">10u</text>
<text x="115.6" y="181.2">J7</text>
<text x="135.9" y="181.2">C3</text>
<text x="135.9" y="183.7">10u</text>
<text x="146.1" y="181.2">C7</text>
<text x="146.1" y="183.7">100n</text>
<text x="152.4" y="183.7">74HC14</text>
<text x="152.4" y="181.2">U3G</text>
<text x="165.1" y="181.2">H5</text>
<text x="165.1" y="186.3">H6</text>
<text x="25.9" y="193.9">GND</text>
<text x="36.1" y="193.9">GND</text>
<text x="46.2" y="193.9">GND</text>
<text x="71.6" y="193.9">GND</text>
<text x="94.5" y="193.9">GND</text>
<text x="104.6" y="193.9">GND</text>
<text x="119.9" y="193.9">GND</text>
<text x="130" y="193.9">GND</text>
<text x="140.2" y="193.9">GND</text>
<text x="150.4" y="193.9">GND</text>
</g>
<g font-size="1.8" fill="#0000c2">
<text x="105.3" y="35.3">B12</text>
<text x="105.3" y="40.4">B14</text>
<text x="105.3" y="37.9">B13</text>
<text x="14.1" y="45.5">DS18B20</text>
<text x="105.3" y="42.9">B15</text>
<text x="106.7" y="45.5">A8</text>
<text x="144.8" y="45.5">B2</text>
<text x="144.8" y="42.9">B10</text>
<text x="105.5" y="53.1">A11</text>
<text x="105.5" y="50.6">A10</text>
<text x="106.7" y="48">A9</text>
<text x="144.8" y="48">B1</text>
<text x="144.8" y="53.1">A7</text>
<text x="144.8" y="50.6">B0</text>
<text x="105.5" y="55.6">A12</text>
<text x="105.5" y="58.2">A15</text>
<text x="144.8" y="58.2">A5</text>
<text x="144.8" y="55.6">A6</text>
<text x="106.5" y="63.3">B4</text>
<text x="106.5" y="60.7">B3</text>
<text x="106.5" y="65.8">B5</text>
<text x="144.8" y="65.8">A2</text>
<text x="144.8" y="63.3">A3</text>
<text x="144.8" y="60.7">A4</text>
<text x="106.5" y="70.9">B7</text>
<text x="106.5" y="68.3">B6</text>
<text x="144.8" y="70.9">A0</text>
<text x="144.8" y="68.3">A1</text>
<text x="106.5" y="73.4">B8</text>
<text x="106.5" y="76">B9</text>
<text x="144.8" y="76">C15</text>
<text x="144.8" y="73.4">NRST</text>
<text x="144.8" y="83.6">VB</text>
<text x="144.8" y="78.5">C14</text>
<text x="144.8" y="81">C13</text>
<text x="13.9" y="96.3">MSP3520</text>
<text x="12.9" y="131.8">MAX30102</text>
<text x="274.5" y="147.1">AD8232</text>
</g>
<text font-size="1.8" fill="#009600" x="55.5" y="78.4">TFT_SDO</text>
</svg>
